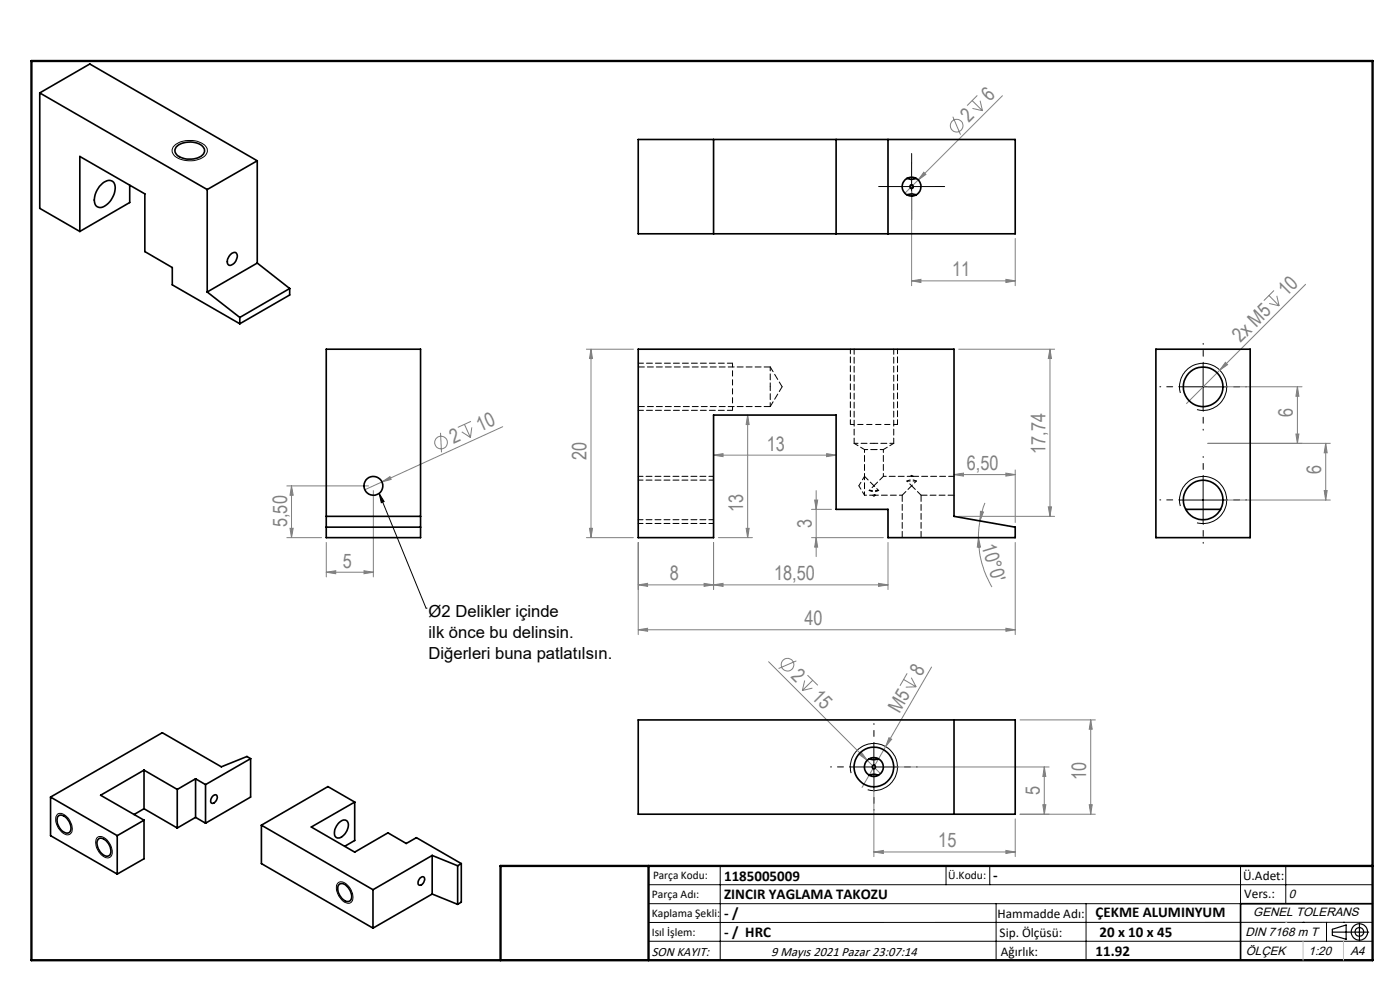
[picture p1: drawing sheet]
<svg xmlns="http://www.w3.org/2000/svg" width="297mm" height="210mm" viewBox="0 0 297 210" stroke-linecap="round" stroke-linejoin="round" font-family="sans-serif">
<g fill="none" stroke="#808080" stroke-width=".21">
<path d="M194.8 38.2l-2.8 2.8M196 36.5l.4 .5-1.6 1.2zM202.1 24.8l1.7 3.8M206.2 21.3l2.2 2.2M206.3 23l2.1 .5M207.3 20.2l-2.1 2.2M207.9 21.4l.5 2.1M212.7 20.3l-17.9 17.9M193.4 59.6l2-.3v.6zM193.4 40.6v20M193.4 59.6h22M213.4 59.3l2 .3-2 .3z"/>
<path d="M215.4 50.6v10M124.4 74.1h10M125.4 74.1v39.9M125.4 74.1l.3 2h-.6zM203.4 74.1h20.3M222.7 74.1v35.4M222.7 74.1l.4 2h-.7zM258.8 78.5l-7.1 7.1M260 76.9l.4 .5-1.6 1.1zM269.2 62.7l2.2 2.2M269.2 64.4l2.2 .5M270.3 61.6l-2.2 2.2"/>
<path d="M270.9 62.8l.5 2.1M277 60.3l-18.2 18.2M93.5 91.8l.2 4.1M98 91.6l1.8 1.2M98.5 90l1.3 2.8M99.9 89.4l-2.8 1.3M100.1 90.7l-.3 2.1M106.6 90.5l-29.2 13.4M151.4 96.5l2-.3v.7zM151.4 96.5h26M158.6 88v26M158.6 88l.3 2.1h-.6z"/>
<path d="M175.4 96.2l2 .3-2 .4zM215.4 99.7v11.1M256.2 82h20M256.2 94h26M274.9 92.1h.7l-.4 1.9zM275.2 82v12M275.2 82l.4 2.1h-.7zM281.2 94v12.1M281.2 94l.4 2.1h-.7zM60.9 114h7.3M60.9 103.1h17.3M61.5 112.1h.7l-.4 1.9z"/>
<path d="M61.8 103.1v10.9M61.8 103.1l.4 1.9h-.7zM69.2 115.1v7.3M79.2 104.1v18.3M81 102.2l1.7-1.1 .3 .6zM124.4 114h10M125.1 112.1h.6l-.3 1.9zM135.4 115.1v19.5M151.4 115.1v10M152.4 114h7.2M158.3 112.1h.6l-.3 1.9zM172.2 114h15.2"/>
<path d="M172.2 108h4.2M172.8 106.1h.7l-.4 1.9zM173.1 104.1v14M173.1 114l.4 2.1h-.7zM188.4 115.1v10M202.4 100.7l2-.3v.6zM202.4 100.7h13M203.4 109.5h20.3M207.6 114l.4 2.1h-.7zM207.6 114a20.4 20.4 0 0 0 2.8 10.5M207.9 110.5l-.3 3.5M208 108.5l.6 .1-.7 1.9z"/>
<path d="M209 106.7l-.7 1.8-.4 2M213.4 100.4l2 .3-2 .3zM215.4 115.1v19.5M222.4 107.5h.7l-.4 2zM256.2 106.1h26M280.9 104.1h.7l-.4 2zM69.2 121.4l2-.3v.6zM69.2 121.4h10M77.2 121.1l2 .3-2 .3zM135.4 124.1l2-.4v.7zM135.4 133.6l2-.3v.6zM135.4 124.1h53"/>
<path d="M135.4 133.6h80M149.4 123.7l2 .4-2 .3zM151.4 124.1l2-.4v.7zM186.4 123.7l2 .4-2 .3zM213.4 133.3l2 .3-2 .3zM163.1 140.4l23.7 23.7M168.9 140.2l-3.7 1.6M170.7 144.3l-.5 2.2M171.3 143.2l2.2 2.2M172.3 146l-2.1 .5M172.4 144.3l-2.2 2.2M188.6 156.5l.6 .3-1.3 1.6z"/>
<path d="M191.7 144.1l2.6 1.6M192.4 142.8l-1.5 2.7M193.3 143.7l1 2M194.3 145.7l-2.1 .1M197.6 141.5l-14.7 25.5M216.4 152.7h16M231.4 152.7v20M231.4 152.7l.3 2h-.6zM182.3 160.1l.5-.5 1.2 1.7zM185.4 163.7v18M186.4 162.7h36.2M215.4 173.7v8"/>
<path d="M216.4 172.7h16M221.2 170.7h.7l-.4 2zM221.5 162.7v10M221.5 162.7l.4 2h-.7zM231.1 170.7h.6l-.3 2zM185.4 180.7l2-.3v.6zM185.4 180.7h30M213.4 180.4l2 .3-2 .3z"/>
<circle cx="203" cy="26.7" r="1.35"/>
<circle cx="93.6" cy="93.9" r="1.35"/>
<circle cx="167.1" cy="141" r="1.35"/>
</g>
<g fill="none" stroke="#000" stroke-width=".21">
<path d="M36.8 31.1a5.2 5.2 0 0 1 6.8-.1 1.7 1.7 0 0 1-1.1 2.7 5.5 5.5 0 0 1-5.6-.8l-.4-.9zM188.4 39.6h10M193.4 34.6v10M255.2 77.1v10M250.2 82h10M250.4 83.4a5 5 0 0 1 4.4-6.3 5 5 0 0 1 5.4 5.4 5 5 0 0 1-6.3 4.4M80.4 104.7l1.1 1.7-.6 .2zM80.4 104.7l10 24.3M250.2 106.1h10M250.4 107.3a5 5 0 0 1 4.4-6.2 5 5 0 0 1 5.4 5.4 5 5 0 0 1-6.3 4.4M255.2 101.1v9.9M90.4 129h.1"/>
<path d="M185.4 157.7v10M12.2 172.7a1.75 1.75 0 0 1 2.2 .8 2.98 2.98 0 0 1 .7 3.2 1.33 1.33 0 0 1-2.1-.3 3.2 3.2 0 0 1-.9-3.5zM20.7 177.6a2.04 2.04 0 0 1 2.5 1.3 2.16 2.16 0 0 1 0 3 2.39 2.39 0 0 1-2.5-1.7 2.27 2.27 0 0 1 0-2.6zM180.4 162.7h10M180.6 164a5 5 0 0 1 4.3-6.3 5 5 0 0 1 5.5 5.4 5 5 0 0 1-6.3 4.4M71.8 187.2a1.65 1.65 0 0 1 2.1 .8 2.85 2.85 0 0 1 .6 3.4 1.84 1.84 0 0 1-2.4-1 2.54 2.54 0 0 1-.3-3.2zM137.6 187.7h153.6M137.6 191.7h153.6M137.6 199.7h153.6M152.8 183.7v20M200.7 183.7v4M210 183.7v4"/>
<path d="M211.3 191.7v12M230.4 191.7v12M263.2 183.7v20M272.8 183.7v8M276.4 195.6h.1M281.4 195.6v4.1M285 195.6h.1M291.2 195.6l-153.6 .1"/>
</g>
<path d="M155.4 77.1v9.9M190.4 90h-10" fill="none" stroke="#000" stroke-width=".21" stroke-dasharray="1.3 .6" stroke-dashoffset=".4" stroke-linecap="butt"/>
<g fill="none" stroke="#000" stroke-width=".25">
<path d="M282.6 197.7h7.8M282.6 197.1l3-.9v3l-3-.8zM288.4 195.8v3.8M106.2 203.7h185"/>
<circle cx="288.4" cy="197.7" r="1.74"/>
<circle cx="288.4" cy="197.7" r=".93"/>
</g>
<path d="M255.2 77v-4.2M250.2 82h-4.2M255.2 87v4.2M260.2 82h4.2M250.2 106h-4.2M255.2 101v-4.2M255.2 111v4.2M260.2 106h4.2M185.4 157.7v-4.2M180.4 162.7h-4.2M185.4 167.7v4.2M190.4 162.7h4.2" fill="none" stroke="#000" stroke-width=".21" stroke-dasharray="15.2 1.3 1.3 1.3" stroke-dashoffset="15"/>
<path d="M180.4 74v16M190.4 90v-16M135.4 111h16M151.4 101h-16" fill="none" stroke="#000" stroke-width=".21" stroke-dasharray="1.3 .6" stroke-dashoffset=".3"/>
<path d="M155.4 77v.1M190.4 90h.1" fill="none" stroke="#000" stroke-width=".21" stroke-dasharray="1.3 .6"/>
<path d="M155.4 77h-20M135.4 87h20" fill="none" stroke="#000" stroke-width=".21" stroke-dasharray="1.3 .6" stroke-dashoffset=".2"/>
<path d="M188.4 39.6h-2M193.4 34.6v-2M198.4 39.6h2M193.4 44.6v2" fill="none" stroke="#000" stroke-width=".21" stroke-dasharray="15.2 1.3 1.3 1.3"/>
<path d="M291.2 191.7h-28v12" fill="none" stroke="#000" stroke-width=".35"/>
<path d="M6.7 12.9h284.5v190.8h-284.5zM137.6 183.7v20M291.2 183.7h-185v20" fill="none" stroke="#000" stroke-width=".5"/>
<path d="M276.4 199.7v4M285 199.7v4" fill="none" stroke="#c0c0c0" stroke-width=".21"/>
<path d="M272.8 195.6h.1" fill="none" stroke="#c0c0c0" stroke-width=".25"/>
<path d="M80.4 104.7l1.1 1.7-.6 .2z" fill="#000"/>
<g fill="#808080">
<path d="M182.3 160.1l.5-.5 1.2 1.7z"/>
<path d="M81 102.2l1.7-1.1 .3 .6z"/>
<path d="M196 36.5l.4 .5-1.6 1.2z"/>
<path d="M260 76.9l.4 .5-1.6 1.1z"/>
<path d="M188.6 156.5l.6 .3-1.3 1.6z"/>
<path d="M77.2 121.1l2 .3-2 .3zM69.2 121.4l2-.3v.6z"/>
<path d="M213.4 180.4l2 .3-2 .3zM185.4 180.7l2-.3v.6z"/>
<path d="M175.4 96.2l2 .3-2 .4zM151.4 96.5l2-.3v.7zM186.4 123.7l2 .4-2 .3zM151.4 124.1l2-.4v.7z"/>
<path d="M135.4 124.1l2-.4v.7zM149.4 123.7l2 .4-2 .3zM135.4 133.6l2-.3v.6zM213.4 133.3l2 .3-2 .3zM202.4 100.7l2-.3v.6zM213.4 100.4l2 .3-2 .3zM193.4 59.6l2-.3v.6zM213.4 59.3l2 .3-2 .3z"/>
<path d="M275.2 82l.4 2.1h-.7zM274.9 92.1h.7l-.4 1.9z"/>
<path d="M61.5 112.1h.7l-.4 1.9zM61.8 103.1l.4 1.9h-.7z"/>
<path d="M158.6 88l.3 2.1h-.6zM158.3 112.1h.6l-.3 1.9zM172.8 106.1h.7l-.4 1.9zM173.1 114l.4 2.1h-.7zM125.4 74.1l.3 2h-.6zM125.1 112.1h.6l-.3 1.9zM222.7 74.1l.4 2h-.7zM222.4 107.5h.7l-.4 2zM231.4 152.7l.3 2h-.6zM231.1 170.7h.6l-.3 2z"/>
<path d="M221.5 162.7l.4 2h-.7zM221.2 170.7h.7l-.4 2z"/>
<path d="M280.9 104.1h.7l-.4 2zM281.2 94l.4 2.1h-.7z"/>
<path d="M208 108.5l.6 .1-.7 1.9zM207.6 114l.4 2.1h-.7z"/>
</g>
<g fill="none" stroke="#000" stroke-width=".35">
<path d="M8.4 19.7v24.5l8.5 4.9M8.4 19.7l35.6 20.5M8.4 19.7l10.6-6.1 35.6 20.5M21.1 39.5a2.42 2.42 0 0 1 2.7-1.1 2.77 2.77 0 0 1 0 3.5 3.1 3.1 0 0 1-3 2 1.81 1.81 0 0 1-.7-2.3l.3-.9zM27.5 39.3v3.7l-10.6 6.1M37.4 31.2a4.3 4.3 0 0 1 5.8 .2 1.53 1.53 0 0 1-1.3 2.1 4.3 4.3 0 0 1-4.6-.9l-.2-.9zM54.6 34.1l-10.6 6.1M54.6 34.1v21.7M135.4 29.6h80v20h-80zM151.4 29.6v20M177.4 29.6v20M188.4 29.6v20"/>
<path d="M192.4 37.8l.9 .3 1.1-.3M16.9 49.1v-15.9l13.8 7.9v12.3l5.8 3.4v3.6l14.4 8.3M44 40.2v21.7M49 53.9a.77 .77 0 0 1 1.1-.3 .77 .77 0 0 1 .2 1.1 1.76 1.76 0 0 1-1.7 1.6 1.59 1.59 0 0 1 .4-2.4zM54.6 55.8l-10.6 6.1M54.6 55.8l6.9 5.4M192.4 41.3l1.1-.2 .9 .2M44 61.9l6.9 5.4M50.9 67.3v1.4M61.5 61.2l-10.6 6.1M61.5 61.2v1.4l-10.6 6.1M69.2 74.1h20v39.9h-20z"/>
<path d="M135.4 74.1h67v35.4l13 2.3v2.2h-27v-6h-11v-20h-26v26h-16zM245.2 74.1h20v39.9h-20zM69.2 111.8h20M69.2 109.5h20M251.5 108h7.4M135.4 152.7h80v20h-80zM202.4 152.7v20M10.7 169.1v8.2l14.2 8.1M10.7 169.1l14.2 8.2M12.3 173.2a1.27 1.27 0 0 1 1.9 .4 2.38 2.38 0 0 1 .5 3 1.85 1.85 0 0 1-2.3-1.4 2.22 2.22 0 0 1-.1-2zM20.9 178a1.56 1.56 0 0 1 2 .8 2.31 2.31 0 0 1 .3 2.7 1.85 1.85 0 0 1-2.3-1.4 1.98 1.98 0 0 1 0-2.1zM24.9 177.3v8.1"/>
<path d="M30.6 174l-5.7 3.3M30.6 163.4v8.1M30.6 174v8.2l-5.7 3.2M30.6 163.4l7 4.1M30.6 163.4l-9.3 5.3 9.3 5.3M30.6 171.5l-2.2 1.3M30.6 171.5l7 4.1M37.6 167.5v8.1M41.5 165.2l2.1 1.2M41.5 165.2l-3.9 2.3M41.5 165.2v8.2M41.5 173.4l-3.9 2.2"/>
<path d="M41.5 173.4l2.1 1.2M43.6 166.4v8.2M45 169a.58 .58 0 0 1 .9-.4 .58 .58 0 0 1 .1 .9 .83 .83 0 0 1-1.2 .7l-.1-.6zM53.2 160.9l-9.6 5.5M53.2 160.9l-.8-.4-5.4 2.2-12.6-7.3-23.7 13.7M53.2 160.9v8.2l-9.6 5.5M55.5 175l23.6 13.7M55.5 175v8.2l23.6 13.7M72 174.5a1.04 1.04 0 0 1 1-.6 1.04 1.04 0 0 1 .9 .8 2.79 2.79 0 0 1-2.3 3.1 1.39 1.39 0 0 1-.5-2.1zM75.2 170.1l-5.6-3.2-14.1 8.1M75.2 170.1l-9.2 5.3 9.2 5.4 7.1-4.1 3.9 2.2 2.1-1.2 9.6 5.5M75.2 170.1v8.2l-2.1 1.2"/>
<path d="M184.4 164.4l.8-.2 1.2 .2M184.4 161l.7 .1 1.3-.1M71.8 187.7a1.22 1.22 0 0 1 2 .5 2.33 2.33 0 0 1 .5 2.9 1.48 1.48 0 0 1-2-.9 2.5 2.5 0 0 1-.5-2.5zM79.1 188.7v8.2M89.1 186.2a.54 .54 0 0 1 .9-.1 .54 .54 0 0 1 0 .8 .76 .76 0 0 1-.4 .8 .76 .76 0 0 1-.9-.2l.1-.7zM91.7 181.5l-12.6 7.2M91.7 181.5l5.4 2.1M91.7 181.5v8.1M91.7 189.6l-12.6 7.3M91.7 189.6l5.4 2.2M97.1 183.6v8.2M97.9 183.2l-.8 .4"/>
<path d="M97.9 183.2v8.2l-.8 .4"/>
<circle cx="193.4" cy="39.6" r="1.99"/>
<circle cx="193.4" cy="39.6" r=".38"/>
<circle cx="255.2" cy="82" r="4.2"/>
<circle cx="79.2" cy="103.1" r="1.99"/>
<circle cx="255.2" cy="106.1" r="4.2"/>
<circle cx="185.4" cy="162.7" r="2.01"/>
<circle cx="185.4" cy="162.7" r="4.2"/>
<circle cx="185.4" cy="162.7" r=".37"/>
</g>
<path d="M163.4 82v-4.2M163.4 86.2v-4.2M181.2 94h4.2M185.4 94h4.2M182.2 103l1.2 2M183.4 101l-1.2 2" fill="none" stroke="#000" stroke-width=".21" stroke-dasharray="1.3 .6" stroke-dashoffset=".4"/>
<path d="M185.4 95.4h-2M187.4 95.4h-2M184.4 104h2M194.4 102h-2" fill="none" stroke="#000" stroke-width=".21" stroke-dasharray="1.3 .6" stroke-dashoffset=".6"/>
<path d="M183.4 101v4M184.4 104a1.96 1.96 0 0 0 2 0M185.4 105h.3h-.6M192.4 102a1.96 1.96 0 0 1 2 0" fill="none" stroke="#000" stroke-width=".21" stroke-dasharray="1.3 .6" stroke-dashoffset=".5"/>
<path d="M181.2 74v20M189.6 94v-20M183.4 101l2 2M185.4 103l2-2M191.4 105l2-2M193.4 103l2 2" fill="none" stroke="#000" stroke-width=".21" stroke-dasharray="1.3 .6" stroke-dashoffset=".2"/>
<path d="M183.4 95.4v5.6M185.4 103l-1 1M185.7 105h5.7M186.4 104l-1-1M187.4 101v-5.6M193.1 101h-5.7M193.4 103l-1-1M193.6 101.1l.1-.1h-.6l.5 .1M194.4 102l-1 1" fill="none" stroke="#000" stroke-width=".21" stroke-dasharray="1.3 .6" stroke-dashoffset=".7"/>
<path d="M163.4 77.8h-28M135.4 86.2h28M185.1 105l.3 .2M185.4 105.2l.3-.2M193.4 100.8l-.3 .2M193.7 101l-.3-.2M195.4 105h7" fill="none" stroke="#000" stroke-width=".21" stroke-dasharray="1.3 .6"/>
<path d="M181.2 94l2.2 1.4M187.4 95.4l2.2-1.4M135.4 110.2h16M151.4 101.8h-16" fill="none" stroke="#000" stroke-width=".21" stroke-dasharray="1.3 .6" stroke-dashoffset=".3"/>
<path d="M163.4 86.2l2.5-4.2M165.9 82l-2.5-4.2M202.4 101h-8.7" fill="none" stroke="#000" stroke-width=".21" stroke-dasharray="1.3 .6" stroke-dashoffset=".1"/>
<path d="M183.4 105h1.7" fill="none" stroke="#000" stroke-width=".21" stroke-dasharray="1.3 .6" stroke-dashoffset=".8"/>
<path d="M191.4 105v9M195.4 114v-9" fill="none" stroke="#000" stroke-width=".21" stroke-dasharray="1.3 .6" stroke-dashoffset="-.1"/>
<g font-size="4.2" fill="#808080">
<text x="210" y="21.7" transform="rotate(-45 210 21.7)">6</text>
<text x="205.6" y="26.1" transform="rotate(-45 205.6 26.1)">2</text>
<text x="202" y="58.6">11</text>
<text x="272.9" y="63" transform="rotate(-45 272.9 63)">10</text>
<text x="263.2" y="72.8" transform="rotate(-45 263.2 72.8)">2x M5</text>
<text x="274.3" y="88.5" transform="rotate(-90 274.3 88.5)">6</text>
<text x="96.2" y="94.3" transform="rotate(-25 96.2 94.3)">2</text>
<text x="101.9" y="91.7" transform="rotate(-25 101.9 91.7)">10</text>
<text x="162.7" y="95.6">13</text>
<text x="124.5" y="97.6" transform="rotate(-90 124.5 97.6)">20</text>
<text x="205.1" y="99.7">6,50</text>
<text x="221.8" y="96.3" transform="rotate(-90 221.8 96.3)">17,74</text>
<text x="280.3" y="100.5" transform="rotate(-90 280.3 100.5)">6</text>
<text x="60.9" y="111.8" transform="rotate(-90 60.9 111.8)">5,50</text>
<text x="157.7" y="108.7" transform="rotate(-90 157.7 108.7)">13</text>
<text x="172.2" y="112" transform="rotate(-90 172.2 112)">3</text>
<text x="208.2" y="115.8" transform="rotate(73 208.2 115.8)">10°0'</text>
<text x="72.8" y="120.4">5</text>
<text x="142.1" y="123.1">8</text>
<text x="164.2" y="123.1">18,50</text>
<text x="170.7" y="132.6">40</text>
<text x="167.6" y="143.6" transform="rotate(45 167.6 143.6)">2</text>
<text x="195.4" y="143.5" transform="rotate(-60 195.4 143.5)">8</text>
<text x="172" y="148" transform="rotate(45 172 148)">15</text>
<text x="190.8" y="151.4" transform="rotate(-60 190.8 151.4)">M5</text>
<text x="230.5" y="165.4" transform="rotate(-90 230.5 165.4)">10</text>
<text x="220.6" y="168.7" transform="rotate(-90 220.6 168.7)">5</text>
<text x="199" y="179.7">15</text>
</g>
<g font-size="3.5">
<text x="90.9" y="130.8">Ø2 Delikler içinde</text>
<text x="90.9" y="135.3">ilk önce bu delinsin.</text>
<text x="90.9" y="139.9">Diğerleri buna patlatılsın.</text>
</g>
<g font-size="3.2">
<text x="153.6" y="186.8">1185005009</text>
<text x="153.6" y="190.8">ZINCIR YAGLAMA TAKOZU</text>
<text x="210.7" y="186.6">-</text>
<text x="153.6" y="194.8">- /</text>
<text x="232.4" y="194.5">ÇEKME ALUMINYUM</text>
<text x="153.6" y="198.8">- / HRC</text>
<text x="232.4" y="202.8">11.92</text>
<text x="233.2" y="198.8">20 x 10 x 45</text>
</g>
<g font-size="2.8">
<text x="263.7" y="186.7">Ü.Adet:</text>
<text x="263.9" y="190.5">Vers.:</text>
<text x="211.6" y="194.8">Hammadde Adı:</text>
<text x="138.3" y="202.8">SON KAYIT:</text>
<text x="163.6" y="202.8">9 Mayıs 2021 Pazar 23:07:14</text>
<text x="212.1" y="198.7">Sip. Ölçüsü:</text>
<text x="212.3" y="202.7">Ağırlık:</text>
</g>
<g font-size="2.6">
<text x="273.4" y="190.4">0</text>
<text x="265.9" y="194.4">GENEL TOLERANS</text>
<text x="264.2" y="198.5">DIN 7168 m T</text>
<text x="264.3" y="202.6">ÖLÇEK</text>
<text x="277.6" y="202.6">1:20</text>
<text x="286.5" y="202.6">A4</text>
</g>
<g font-size="2.5">
<text x="138.3" y="190.5">Parça Adı:</text>
<text x="138.5" y="186.5">Parça Kodu:</text>
<text x="201.2" y="186.5">Ü.Kodu:</text>
<text x="138.3" y="194.5">Kaplama Şekli:</text>
<text x="138.3" y="198.6">Isıl İşlem:</text>
</g>
</svg>
